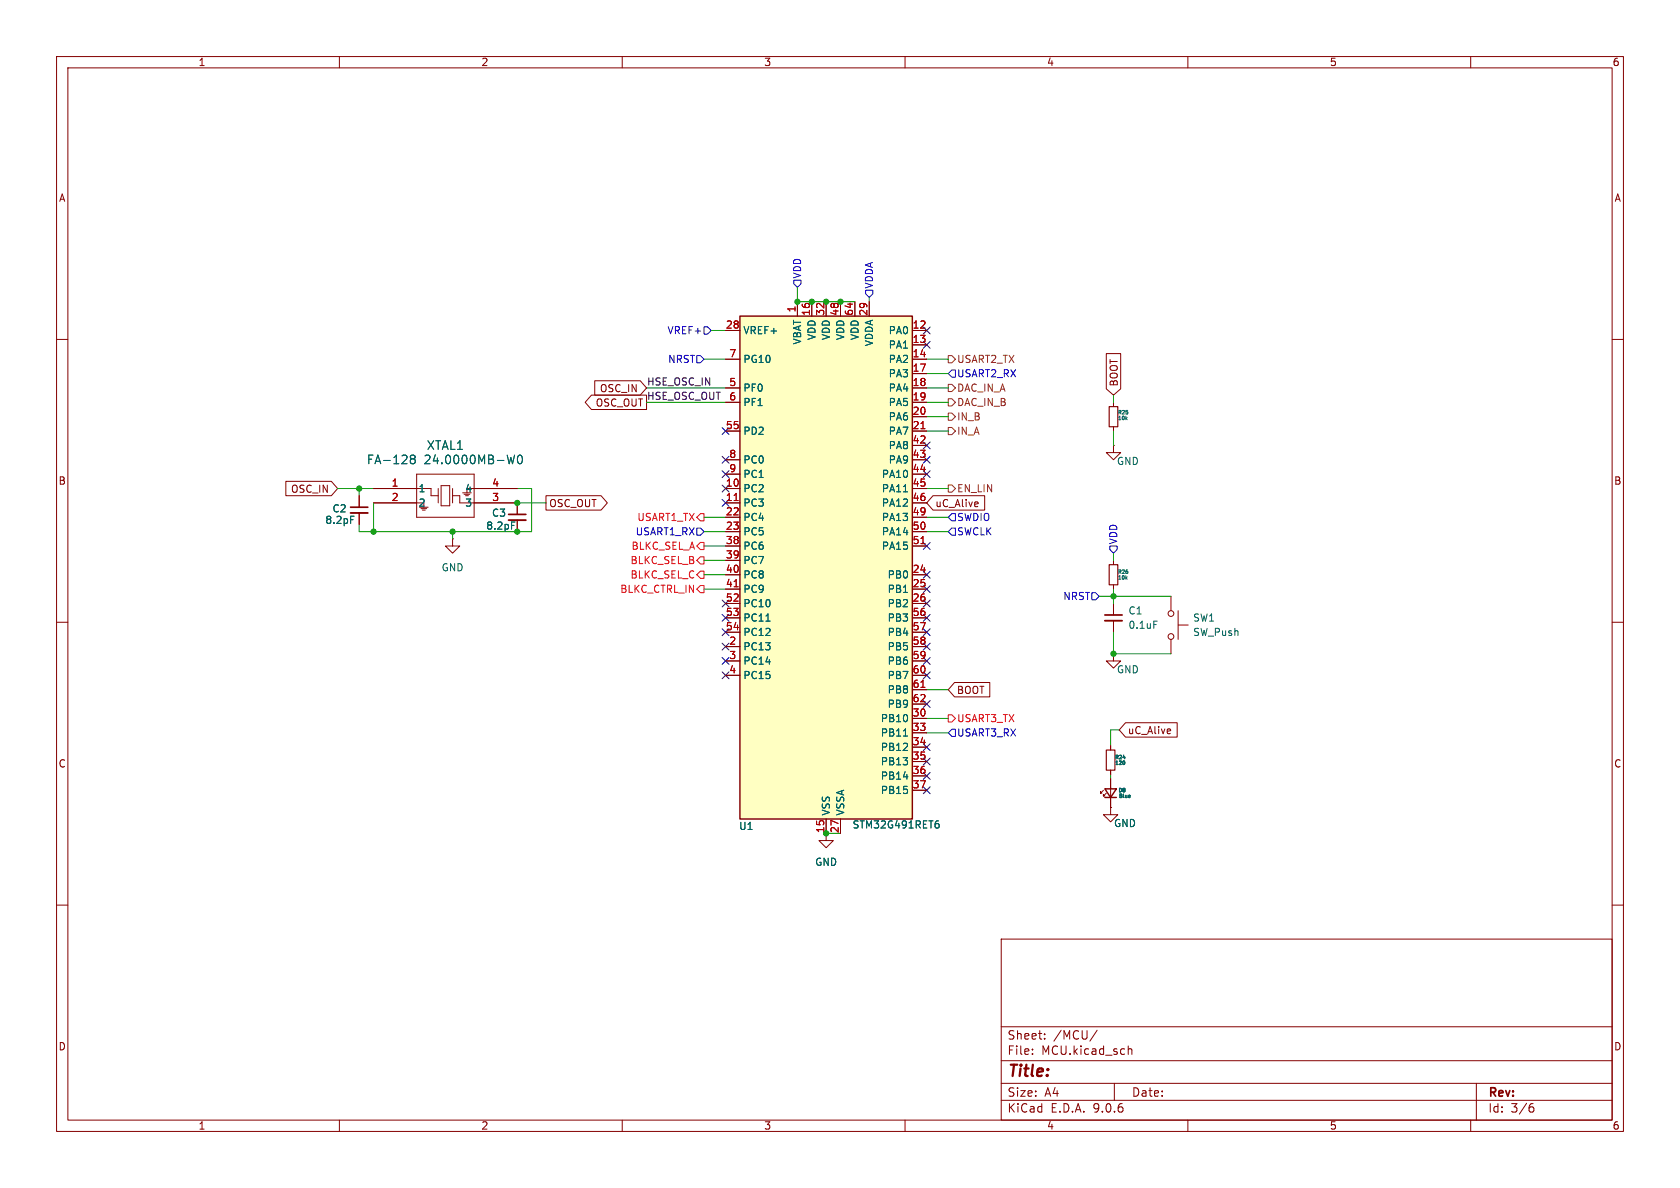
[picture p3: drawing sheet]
<svg xmlns="http://www.w3.org/2000/svg" width="297mm" height="210mm" viewBox="0 0 297 210" stroke-linecap="round" stroke-linejoin="round" font-family="sans-serif">
<g fill="none" stroke="#840000" stroke-width=".18">
<path d="M10 10h277v190h-277zM12 12h273v186h-273zM60 10v2M110 10v2M160 10v2M210 10v2M260 10v2M10 60h2M196.8 78.7v1.3h1.3l-1.3 1.3-1.2-1.3h1.2M196.8 78.7h.1M196.8 71.1v.8M196.8 75.4v.8"/>
<path d="M285 60h2M63.5 87.6v2.1M63.5 90.7v2M66 86.4h10.2v1.2h1.3M66 88.9h7.7M73.7 83.8h10.1v7.6h-10.1zM74.2 89.7h1.5M74.4 89.9h1M77.5 86.4v2.5M78 85.9h1.5v3.5h-1.5zM80 95.3v1.2h1.3l-1.3 1.3-1.3-1.3h1.3M80 95.3h.1"/>
<path d="M80 87.6h1.3v1.3h10.1v2M80 86.4v2.5M82.5 86.4h8.9M91.4 91.9v2.1M196.8 99.1v.7M10 110h2M196.8 115.6v1.2h1.3l-1.3 1.3-1.2-1.3h1.2M196.8 115.6h.1M196.8 103.4v.7M196.8 106.7v2M196.8 109.7v2.1M207 105.4v2.6"/>
<path d="M207 113v2.6M208.3 110.5h1.8M208.3 108v5M285 110h2M195.1 139.7l-.5 .5v-.2v.2h.2M196.3 131.8v.8M196.3 136.1v.8M196.3 137.7v5M146 147.3v1.3h1.3l-1.3 1.3-1.2-1.3h1.2M195.6 140.2l-.5 .5v-.2v.2h.2M196.3 142.7v1.3h1.3l-1.3 1.3-1.2-1.3h1.2M196.3 142.7h.1"/>
<path d="M10 160h2M177 166h108v32h-108zM285 160h2M60 198v2M110 198v2M160 198v2M177 194.5h108M177 191.5h108M177 187.5h108M177 181.5h108M182.5 186.3v.1M182.5 185.5v.1"/>
<path d="M184.7 183.6v.1M184.7 182.8v.1M194 182.1l-1.3 2M197 191.5v3M199.5 184.9v1.5M199.5 185.5l.2-.1 .3 .1 .1 .9M210 198v2M260 198v2M261 191.5v6.5M270.6 195.7h.4l.2 .3-.1 .5-.5 .1M271 195.1l-.4 .1"/>
<circle cx="207" cy="112.5" r=".51"/>
<circle cx="207" cy="108.5" r=".51"/>
</g>
<path d="M196.1 71.9h1.5v3.5h-1.5zM196.1 99.8h1.5v3.6h-1.5zM195.6 132.6h1.5v3.5h-1.5z" fill="none" stroke="#840000" stroke-width=".2"/>
<g fill="none" stroke="#006464" stroke-width=".18">
<path d="M199.1 74l.2 .2M199.3 73.8l-.3 .2M62 91.3h.6M72.8 81.1l-.3-.3 .3-.3h.5l.1 .2-.3 .4M72.8 81.1l-.3 .3 .1 .4 .2 .2 .5-.1 .1-.2-.1-.4-.2-.2M72.8 81.1h.3M90.4 92.3h.6M91 80.5l-.4 1.5-.3-1.1M91.6 80.6l.2-.1a.83 .83 0 0 1 .6 .6 .83 .83 0 0 1-.3 .8l-.1 .1a.82 .82 0 0 1-.4-1.4zM199.1 102.2l.2 .2M199.3 102l-.3 .2M204 109.8h.6"/>
<path d="M198.5 133.9h.4M198.8 134.6l.1 .3-.2 .3M199.7 140.6l.1 .1-.3 .1M199.8 141h-.1"/>
</g>
<path d="M62 89.7h3M89.9 90.9h3.1M195.3 108.7h3.1" fill="none" stroke="#840000" stroke-width=".3"/>
<path d="M62 90.7h3M89.9 91.9h3.1M195.3 109.7h3.1" fill="none" stroke="#840000" stroke-width=".33"/>
<path d="M195.3 139.4h2.1l-1.1 1.6zM195.3 141h2.1" fill="none" stroke="#840000" stroke-width=".25"/>
<path d="M130.8 55.9h30.5v88.9h-30.5z" fill="#ffffc2"/>
<path d="M130.8 55.9h30.5v88.9h-30.5z" fill="none" stroke="#840000" stroke-width=".25"/>
<g fill="none" stroke="#840000" stroke-width=".18">
<path d="M128.3 58.4h2.5M141 53.3v2.6M143.5 53.3v2.6M146 53.3v2.6M148.6 53.3v2.6M151.1 53.3v2.6M153.7 53.3v2.6M161.3 58.4h2.5M104.6 69.8h9.7v2.6h-9.7l-1.2-1.3zM105.1 67.3h8.1l1.1 1.3-1.1 1.3h-8.1zM128.3 63.5h2.5M128.3 68.6h2.5"/>
<path d="M128.3 71.1h2.5M128.3 76.2h2.5M161.3 63.5h2.5M161.3 68.6h2.5M161.3 71.1h2.5M161.3 76.2h2.5M161.3 61h2.5M161.3 66h2.5M161.3 73.7h2.5M161.3 78.7h2.5M195.6 62.5h2.5v6.2l-1.3 1.2-1.2-1.2zM50.5 85.1h8.1l1.1 1.3-1.1 1.2h-8.1z"/>
<path d="M63.5 87.6v2.1M63.5 90.7v2M66 86.4h7.7M66 88.9h7.7M83.8 86.4h7.6M83.8 88.9h7.6v2M91.4 91.9v2.1M96.5 87.6h9.8l1.1 1.3-1.1 1.3h-9.8zM128.3 81.3h2.5M128.3 83.8h2.5M128.3 86.4h2.5M128.3 88.9h2.5"/>
<path d="M128.3 91.4h2.5M128.3 94h2.5M128.3 96.5h2.5M128.3 99.1h2.5M161.3 81.3h2.5M161.3 83.8h2.5M161.3 86.4h2.5M161.3 88.9h2.5M161.3 91.4h2.5M161.3 94h2.5M161.3 96.5h2.5M164.9 87.6h9.2v2.6h-9.2l-1.1-1.3z"/>
<path d="M172.9 88.8v.2l-.6 .1M128.3 101.6h2.5M128.3 104.1h2.5M128.3 106.7h2.5M128.3 109.2h2.5M128.3 111.8h2.5M128.3 114.3h2.5M128.3 116.8h2.5M128.3 119.4h2.5M161.3 101.6h2.5M161.3 104.1h2.5M161.3 106.7h2.5"/>
<path d="M161.3 109.2h2.5M161.3 111.8h2.5M161.3 114.3h2.5M161.3 116.8h2.5M161.3 119.4h2.5M161.3 121.9h2.5M161.3 124.5h2.5M161.3 127h2.5M161.3 129.5h2.5M161.3 132.1h2.5M161.3 134.6h2.5M161.3 137.2h2.5"/>
<path d="M161.3 139.7h2.5M168.8 120.6h6.2v2.6h-6.2l-1.2-1.3zM196.3 131.8v.8M196.3 136.1v.8M196.3 137.7v1.7M199 127.8h9.1v2.5h-9.1l-1.1-1.3zM206.9 128.9l.1 .3-.7 .1M146 144.8v2.5M148.6 144.8v2.5M196.3 142.7h.1M196.3 141v1.7"/>
</g>
<path d="M162.8 75.8h.7M129.8 88.5h.7M162.8 96.1h.7M129.8 103.7h.7M162.8 121.5h.7" fill="none" stroke="#a90000" stroke-width=".18"/>
<g fill="none" stroke="#006464" stroke-width=".18">
<path d="M62 91.3h.6M72.8 81.1l-.3-.3 .3-.3h.5l.1 .2-.3 .4M72.8 81.1l-.3 .3 .1 .4 .2 .2 .5-.1 .1-.2-.1-.4-.2-.2M72.8 81.1h.3M90.4 92.3h.6M91 80.5l-.4 1.5-.3-1.1M91.6 80.6l.2-.1a.83 .83 0 0 1 .6 .6 .83 .83 0 0 1-.3 .8l-.1 .1a.82 .82 0 0 1-.4-1.4zM159.7 86.9h.7M135.4 109.8h.7M159.7 130.1h.7M198.5 133.9h.4M198.8 134.6l.1 .3-.2 .3"/>
<path d="M165.5 145.6h.3l.2 .2v.5l-.5 .1M165.7 145.1h.2M199.7 140.6l.1 .1-.3 .1M199.8 141h-.1"/>
</g>
<path d="M167.6 75.6h.7l.6 .6-.6 .6h-.7zM167.6 62.9h.7l.6 .6-.6 .6h-.7zM167.6 70.5h.7l.6 .6-.6 .7h-.7zM167.6 73h.7l.6 .7-.6 .6h-.7zM167.6 67.9h.7l.6 .7-.6 .6h-.7zM167.6 85.7h.7l.6 .7-.6 .6h-.7z" fill="none" stroke="#725600" stroke-width=".18"/>
<path d="M123.2 93.3h.6l.7 .7-.7 .6h-.6zM168.3 93.3h.6v1.3h-.6l-.7-.6zM168.3 90.8h.6v1.3h-.6l-.7-.7zM168.3 128.9h.6v1.3h-.6l-.7-.7z" fill="none" stroke="#0400ff" stroke-width=".18"/>
<path d="M168.3 65.4h.6v1.3h-.6l-.7-.7z" fill="none" stroke="#0106ff" stroke-width=".18"/>
<path d="M123.8 95.9h.7v1.3h-.7l-.6-.7zM123.8 90.8h.7v1.3h-.7l-.6-.7zM123.8 98.4h.7v1.3h-.7l-.6-.6zM123.8 101h.7v1.2h-.7l-.6-.6zM123.8 103.5h.7v1.3h-.7l-.6-.7zM167.6 126.4h.7l.6 .6-.6 .6h-.7z" fill="none" stroke="#ff000d" stroke-width=".18"/>
<path d="M123.2 62.9h.6l.7 .6-.7 .6h-.6zM193 104.8h.7l.6 .6-.6 .6h-.7z" fill="none" stroke="#0001ff" stroke-width=".18"/>
<path d="M124.5 57.8h.6l.6 .6-.6 .7h-.6zM140.3 49.5h1.3v.7l-.6 .6-.7-.6zM153 51.3h1.3v.6l-.6 .7-.7-.7zM196.2 96.5h1.3v.7l-.7 .6-.6-.6z" fill="none" stroke="#0100ff" stroke-width=".18"/>
<g fill="none" stroke="#009600" stroke-width=".18">
<path d="M125.7 58.4h2.6M141 50.8v2.5h10.1M153.7 52.6v.7M114.3 68.6h14M114.3 71.1h14M124.5 63.5h3.8M163.8 68.6h3.8M163.8 73.7h3.8M163.8 66h3.8M163.8 71.1h3.8M163.8 63.5h3.8M163.8 76.2h3.8"/>
<path d="M196.8 69.9v1.2M196.8 76.2v2.5M59.7 86.4h6.3M63.5 86.4v1.2M66 88.9v5.1M80 94v1.3M91.4 86.4h2.6v7.6h-30.5v-1.3M91.4 88.9h5.1M124.5 94h3.8M124.5 91.4h3.8M124.5 99.1h3.8M124.5 96.5h3.8"/>
<path d="M163.8 94h3.8M163.8 91.4h3.8M163.8 86.4h3.8M196.8 97.8v1.3M124.5 104.1h3.8M124.5 101.6h3.8M194.3 105.4h12.7M196.8 111.8v3.8h10.2M196.8 104.1v2.6M163.8 121.9h3.8M163.8 127h3.8M163.8 129.5h3.8"/>
<path d="M196.3 136.9v.8M197.9 129h-1.6v2.8M146 147.3h2.6"/>
</g>
<g fill="none" stroke="#000084" stroke-width=".18">
<path d="M163.2 57.8l1.2 1.2M164.4 57.8l-1.2 1.2M127.7 75.6l1.2 1.2M128.9 75.6l-1.2 1.2M163.2 60.4l1.2 1.2M163.2 78.1l1.2 1.2M164.4 78.1l-1.2 1.2M164.4 60.4l-1.2 1.2M127.7 80.7l1.2 1.2M127.7 88.3l1.2 1.2M127.7 85.8l1.2 1.2M127.7 83.2l1.2 1.2"/>
<path d="M128.9 80.7l-1.2 1.2M128.9 88.3l-1.2 1.2M128.9 85.8l-1.2 1.2M128.9 83.2l-1.2 1.2M163.2 83.2l1.2 1.2M163.2 80.7l1.2 1.2M163.2 95.9l1.2 1.2M164.4 80.7l-1.2 1.2M164.4 83.2l-1.2 1.2M164.4 95.9l-1.2 1.2M127.7 116.2l1.2 1.2M127.7 111.2l1.2 1.2"/>
<path d="M127.7 113.7l1.2 1.2M127.7 108.6l1.2 1.2M127.7 118.8l1.2 1.2M127.7 106.1l1.2 1.2M128.9 116.2l-1.2 1.2M128.9 111.2l-1.2 1.2M128.9 113.7l-1.2 1.2M128.9 108.6l-1.2 1.2M128.9 118.8l-1.2 1.2M128.9 106.1l-1.2 1.2M163.2 106.1l1.2 1.2M163.2 113.7l1.2 1.2"/>
<path d="M163.2 116.2l1.2 1.2M163.2 118.8l1.2 1.2M163.2 108.6l1.2 1.2M163.2 101l1.2 1.2M163.2 103.5l1.2 1.2M163.2 111.2l1.2 1.2M164.4 106.1l-1.2 1.2M164.4 113.7l-1.2 1.2M164.4 116.2l-1.2 1.2M164.4 118.8l-1.2 1.2M164.4 108.6l-1.2 1.2M164.4 101l-1.2 1.2"/>
<path d="M164.4 103.5l-1.2 1.2M164.4 111.2l-1.2 1.2M163.2 139.1l1.2 1.2M163.2 136.6l1.2 1.2M163.2 131.5l1.2 1.2M163.2 134l1.2 1.2M163.2 123.9l1.2 1.2M164.4 139.1l-1.2 1.2M164.4 136.6l-1.2 1.2M164.4 131.5l-1.2 1.2M164.4 134l-1.2 1.2M164.4 123.9l-1.2 1.2"/>
</g>
<g fill="#009600" stroke="#009600" stroke-width=".18">
<circle cx="66" cy="94" r=".46"/>
<circle cx="80" cy="94" r=".46"/>
<circle cx="91.4" cy="94" r=".46"/>
<circle cx="91.4" cy="88.9" r=".46"/>
<circle cx="63.5" cy="86.4" r=".46"/>
<circle cx="146" cy="147.3" r=".46"/>
<circle cx="196.8" cy="115.6" r=".46"/>
<circle cx="196.8" cy="105.4" r=".46"/>
<circle cx="148.6" cy="53.3" r=".46"/>
<circle cx="143.5" cy="53.3" r=".46"/>
<circle cx="146" cy="53.3" r=".46"/>
<circle cx="141" cy="53.3" r=".46"/>
</g>
<text font-size="2.8" fill="#840000" x="178" y="190.9">Title:</text>
<g font-size="2.1" fill="#006464">
<text x="64.8" y="82.3">FA-128</text>
<text x="74.9" y="82.3">24.0000MB-W0</text>
<text x="75.4" y="79.7">XTAL1</text>
</g>
<g font-size="2.1" fill="#840000">
<text x="178" y="184">Sheet:</text>
<text x="186.2" y="184">/MCU/</text>
<text x="178" y="186.7">File:</text>
<text x="184.1" y="186.7">MCU.kicad_sch</text>
<text x="178" y="196.9">KiCad</text>
<text x="178" y="194.1">Size:</text>
<text x="184.7" y="194.1">A4</text>
<text x="185.7" y="196.9">E.D.A.</text>
<text x="193.3" y="196.9">9.0.6</text>
<text x="200" y="194.1">Date:</text>
<text x="263" y="194.3">Rev:</text>
<text x="263" y="196.9">Id:</text>
<text x="267.1" y="196.9">3/6</text>
</g>
<g font-size="1.8" fill="#840000">
<text x="35" y="11.9">1</text>
<text x="85" y="11.9">2</text>
<text x="135" y="11.9">3</text>
<text x="185" y="11.9">4</text>
<text x="235" y="11.9">5</text>
<text x="285" y="11.9">6</text>
<text x="10.3" y="35.9">A</text>
<text x="285.3" y="35.9">A</text>
<text x="106" y="69.5">OSC_IN</text>
<text x="197.8" y="68.4" transform="rotate(-90 197.8 68.4)">BOOT</text>
<text x="105.2" y="72.1">OSC_OUT</text>
<text x="10.3" y="85.9">B</text>
<text x="51.3" y="87.3">OSC_IN</text>
<text x="97" y="89.9">OSC_OUT</text>
<text x="165.3" y="89.9">uC_Alive</text>
<text x="285.3" y="85.9">B</text>
<text x="169.1" y="122.9">BOOT</text>
<text x="199.3" y="130">uC_Alive</text>
<text x="10.3" y="135.9">C</text>
<text x="285.3" y="135.9">C</text>
<text x="10.3" y="185.9">D</text>
<text x="285.3" y="185.9">D</text>
<text x="35" y="199.9">1</text>
<text x="85" y="199.9">2</text>
<text x="135" y="199.9">3</text>
<text x="185" y="199.9">4</text>
<text x="235" y="199.9">5</text>
<text x="285" y="199.9">6</text>
</g>
<g font-size="1.8" fill="#0100ff">
<text x="141.8" y="49.3" transform="rotate(-90 141.8 49.3)">VDD</text>
<text x="154.5" y="51.1" transform="rotate(-90 154.5 51.1)">VDDA</text>
<text x="117.9" y="59.3">VREF+</text>
<text x="197.7" y="96.3" transform="rotate(-90 197.7 96.3)">VDD</text>
</g>
<g font-size="1.8" fill="#a90000">
<text x="128.2" y="58.2">28</text>
<text x="140.7" y="55.3" transform="rotate(-90 140.7 55.3)">1</text>
<text x="143.3" y="55.9" transform="rotate(-90 143.3 55.9)">16</text>
<text x="145.8" y="55.9" transform="rotate(-90 145.8 55.9)">32</text>
<text x="148.3" y="55.9" transform="rotate(-90 148.3 55.9)">48</text>
<text x="150.9" y="55.9" transform="rotate(-90 150.9 55.9)">64</text>
<text x="153.4" y="55.9" transform="rotate(-90 153.4 55.9)">29</text>
<text x="161.2" y="58.2">12</text>
<text x="128.8" y="63.2">7</text>
<text x="161.2" y="60.7">13</text>
<text x="161.2" y="63.2">14</text>
<text x="161.2" y="65.8">17</text>
<text x="128.8" y="68.3">5</text>
<text x="128.8" y="70.9">6</text>
<text x="161.2" y="68.3">18</text>
<text x="161.2" y="70.9">19</text>
<text x="128.2" y="75.9">55</text>
<text x="161.2" y="73.4">20</text>
<text x="161.2" y="75.9">21</text>
<text x="128.8" y="81">8</text>
<text x="128.8" y="83.6">9</text>
<text x="161.2" y="78.5">42</text>
<text x="161.2" y="81">43</text>
<text x="161.2" y="83.6">44</text>
<text x="69.1" y="86.1">1</text>
<text x="69.1" y="88.6">2</text>
<text x="86.9" y="86.1">4</text>
<text x="86.9" y="88.6">3</text>
<text x="128.2" y="86.1">10</text>
<text x="128.2" y="88.6">11</text>
<text x="161.2" y="86.1">45</text>
<text x="161.2" y="88.6">46</text>
<text x="128.2" y="91.2">22</text>
<text x="128.2" y="93.7">23</text>
<text x="161.2" y="91.2">49</text>
<text x="161.2" y="93.7">50</text>
<text x="128.2" y="96.3">38</text>
<text x="128.2" y="98.8">39</text>
<text x="128.2" y="101.3">40</text>
<text x="161.2" y="96.3">51</text>
<text x="161.2" y="101.3">24</text>
<text x="128.2" y="103.9">41</text>
<text x="128.2" y="106.4">52</text>
<text x="161.2" y="103.9">25</text>
<text x="161.2" y="106.4">26</text>
<text x="128.2" y="109">53</text>
<text x="128.2" y="111.5">54</text>
<text x="161.2" y="109">56</text>
<text x="161.2" y="111.5">57</text>
<text x="128.8" y="114">2</text>
<text x="128.8" y="116.6">3</text>
<text x="128.8" y="119.1">4</text>
<text x="161.2" y="114">58</text>
<text x="161.2" y="116.6">59</text>
<text x="161.2" y="119.1">60</text>
<text x="161.2" y="121.7">61</text>
<text x="161.2" y="124.2">62</text>
<text x="161.2" y="126.7">30</text>
<text x="161.2" y="129.3">33</text>
<text x="161.2" y="131.8">34</text>
<text x="161.2" y="134.4">35</text>
<text x="161.2" y="136.9">36</text>
<text x="161.2" y="139.4">37</text>
<text x="145.8" y="147.4" transform="rotate(-90 145.8 147.4)">15</text>
<text x="148.3" y="147.4" transform="rotate(-90 148.3 147.4)">27</text>
</g>
<g font-size="1.8" fill="#006464">
<text x="131.3" y="59.3">VREF+</text>
<text x="157" y="59.3">PA0</text>
<text x="131.3" y="64.4">PG10</text>
<text x="141.8" y="61" transform="rotate(-90 141.8 61)">VBAT</text>
<text x="144.4" y="60.2" transform="rotate(-90 144.4 60.2)">VDD</text>
<text x="146.9" y="60.2" transform="rotate(-90 146.9 60.2)">VDD</text>
<text x="149.5" y="60.2" transform="rotate(-90 149.5 60.2)">VDD</text>
<text x="152" y="60.2" transform="rotate(-90 152 60.2)">VDD</text>
<text x="154.5" y="61.3" transform="rotate(-90 154.5 61.3)">VDDA</text>
<text x="157" y="61.8">PA1</text>
<text x="157" y="64.4">PA2</text>
<text x="131.3" y="69.4">PF0</text>
<text x="131.3" y="72">PF1</text>
<text x="157" y="66.9">PA3</text>
<text x="157" y="69.4">PA4</text>
<text x="157" y="72">PA5</text>
<text x="131.3" y="77.1">PD2</text>
<text x="157" y="74.5">PA6</text>
<text x="157" y="77.1">PA7</text>
<text x="131.3" y="82.1">PC0</text>
<text x="157" y="79.6">PA8</text>
<text x="157" y="82.1">PA9</text>
<text x="197.4" y="82.4">GND</text>
<text x="73.9" y="87.2">1</text>
<text x="73.9" y="89.8">2</text>
<text x="82.2" y="87.2">4</text>
<text x="82.2" y="89.8">3</text>
<text x="131.3" y="84.7">PC1</text>
<text x="131.3" y="87.2">PC2</text>
<text x="131.3" y="89.8">PC3</text>
<text x="155.8" y="84.7">PA10</text>
<text x="155.8" y="87.2">PA11</text>
<text x="155.8" y="89.8">PA12</text>
<text x="57.4" y="92.8">8.2pF</text>
<text x="58.7" y="90.8">C2</text>
<text x="85.9" y="93.8">8.2pF</text>
<text x="86.9" y="91.5">C3</text>
<text x="131.3" y="92.3">PC4</text>
<text x="131.3" y="94.8">PC5</text>
<text x="155.8" y="92.3">PA13</text>
<text x="155.8" y="94.8">PA14</text>
<text x="78" y="101.2">GND</text>
<text x="131.3" y="97.4">PC6</text>
<text x="131.3" y="99.9">PC7</text>
<text x="155.8" y="97.4">PA15</text>
<text x="131.3" y="102.5">PC8</text>
<text x="131.3" y="105">PC9</text>
<text x="131.3" y="107.5">PC10</text>
<text x="156.8" y="102.5">PB0</text>
<text x="156.8" y="105">PB1</text>
<text x="156.8" y="107.5">PB2</text>
<text x="131.3" y="110.1">PC11</text>
<text x="131.3" y="112.6">PC12</text>
<text x="156.8" y="110.1">PB3</text>
<text x="156.8" y="112.6">PB4</text>
<text x="199.4" y="108.8">C1</text>
<text x="199.4" y="111.4">0.1uF</text>
<text x="210.8" y="110.1">SW1</text>
<text x="210.8" y="112.6">SW_Push</text>
<text x="131.3" y="115.2">PC13</text>
<text x="131.3" y="117.7">PC14</text>
<text x="156.8" y="115.2">PB5</text>
<text x="156.8" y="117.7">PB6</text>
<text x="197.4" y="119.2">GND</text>
<text x="131.3" y="120.2">PC15</text>
<text x="156.8" y="120.2">PB7</text>
<text x="156.8" y="122.8">PB8</text>
<text x="156.8" y="125.3">PB9</text>
<text x="155.6" y="127.9">PB10</text>
<text x="155.6" y="130.4">PB11</text>
<text x="155.6" y="132.9">PB12</text>
<text x="155.6" y="135.5">PB13</text>
<text x="155.6" y="138">PB14</text>
<text x="155.6" y="140.6">PB15</text>
<text x="130.6" y="146.9">U1</text>
<text x="146.9" y="144.3" transform="rotate(-90 146.9 144.3)">VSS</text>
<text x="149.5" y="144.3" transform="rotate(-90 149.5 144.3)">VSSA</text>
<text x="150.6" y="146.7">STM32G491RET6</text>
<text x="196.8" y="146.4">GND</text>
<text x="144" y="153.3">GND</text>
</g>
<g font-size="1.8" fill="#0001ff">
<text x="118" y="64.4">NRST</text>
<text x="187.9" y="106.3">NRST</text>
</g>
<g font-size="1.8" fill="#725600">
<text x="169.1" y="64.4">USART2_TX</text>
<text x="169.1" y="72">DAC_IN_B</text>
<text x="169.1" y="69.4">DAC_IN_A</text>
<text x="169.1" y="77.1">IN_A</text>
<text x="169.1" y="74.5">IN_B</text>
<text x="169.1" y="87.2">EN_LIN</text>
</g>
<g font-size="1.8" fill="#0f0f0f">
<text x="114.3" y="70.8">HSE_OSC_OUT</text>
<text x="114.3" y="68.2">HSE_OSC_IN</text>
</g>
<text font-size="1.8" fill="#0106ff" x="169.1" y="66.9">USART2_RX</text>
<g font-size="1.8" fill="#0400ff">
<text x="112.3" y="94.8">USART1_RX</text>
<text x="169.1" y="94.8">SWCLK</text>
<text x="169.1" y="92.3">SWDIO</text>
<text x="169.1" y="130.4">USART3_RX</text>
</g>
<g font-size="1.8" fill="#ff000d">
<text x="112.6" y="92.3">USART1_TX</text>
<text x="111.4" y="99.9">BLKC_SEL_B</text>
<text x="111.5" y="97.4">BLKC_SEL_A</text>
<text x="109.6" y="105">BLKC_CTRL_IN</text>
<text x="111.4" y="102.5">BLKC_SEL_C</text>
<text x="169.1" y="127.9">USART3_TX</text>
</g>
<g font-size=".9" fill="#006464">
<text x="197.5" y="73.4">R25</text>
<text x="197.5" y="74.5">10k</text>
<text x="197.5" y="101.6">R26</text>
<text x="197.5" y="102.7">10k</text>
<text x="197" y="134.4">R24</text>
<text x="197" y="135.4">120</text>
<text x="197.6" y="140.2">D8</text>
<text x="197.7" y="141.3">Blue</text>
</g>
</svg>
